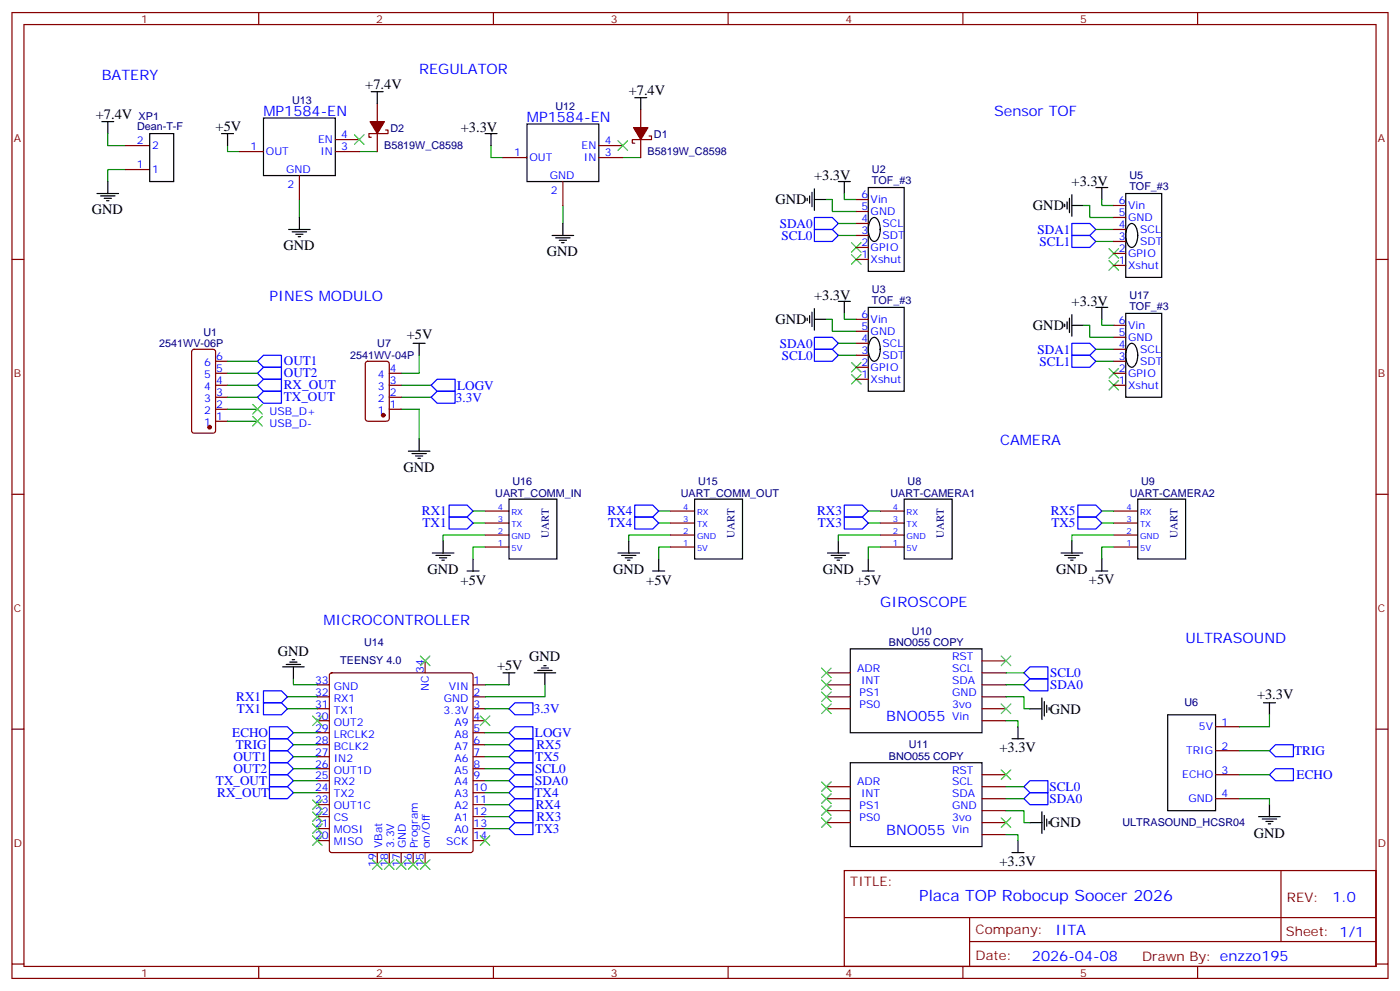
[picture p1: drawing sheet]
<svg xmlns="http://www.w3.org/2000/svg" width="412mm" height="292mm" viewBox="0 0 412 292" stroke-linecap="round" stroke-linejoin="round" font-family="sans-serif">
<g fill="none" stroke="#870000" stroke-width=".35">
<path d="M3.5 3.7h405.4v284.3h-405.4zM7.1 7.2h398.2v277.3h-398.2zM76.2 3.7v3.5M145.3 3.7v3.5M214.5 3.7v3.5M283.6 3.7v3.5M352.8 3.7v3.5M111.1 30.5v5.3M111.1 39.3v5.3M113.6 38.3h.7v1h-5.6v1.1h.7M188.7 32.3v5.3M37 49.9h7.1"/>
<path d="M37 42.9h7.1M70.6 44.6h7M88.2 51.7v7M98.8 44.6h7M98.8 41.1h7M148.2 46.4h7M165.8 53.4v7.1M176.4 42.9h7M176.4 46.4h7M188.7 41.1v5.3M191.2 40h.7v1.1h-5.6v1.1h.7M252.2 58.7h3.6"/>
<path d="M3.5 76.4h3.6M252.2 76.4h3.6M252.2 72.8h3.6M252.2 69.3h3.6M252.2 65.8h3.6M252.2 62.3h3.6M328.1 78.1h3.5M328.1 74.6h3.5M328.1 71.1h3.5M328.1 67.6h3.5M328.1 64h3.5M328.1 60.5h3.5"/>
<path d="M405.3 76.4h3.6M252.2 97.5h3.6M252.2 94h3.6M328.1 99.3h3.5M328.1 95.8h3.5M56.7 103l.4-.2h5.7l.6 .5 .1 23.5-.5 .7h-5.9l-.6-.4-.1-23.6zM63.5 116.9h3.5M63.5 113.4h3.5M63.5 109.9h3.5M63.5 106.4h3.5M107.8 106.6l.5-.2h5.6l.7 .4 .1 16.5-.5 .6-5.9 .1-.6-.5-.1-16.4zM114.7 116.9h3.5"/>
<path d="M114.7 113.4h3.5M114.7 109.9h3.5M252.2 111.7h3.6M252.2 108.1h3.6M252.2 104.6h3.6M252.2 101.1h3.6M328.1 113.4h3.5M328.1 109.9h3.5M328.1 106.4h3.5M328.1 102.8h3.5M63.5 124h3.5M63.5 120.5h3.5"/>
<path d="M114.7 120.5h3.5M3.5 145.5h3.6M142.9 157.5h7M142.9 154h7M142.9 150.5h7M197.6 157.5h7M197.6 154h7M197.6 150.5h7M259.3 157.5h7M259.3 154h7M259.3 150.5h7M328.1 157.5h7"/>
<path d="M328.1 154h7M328.1 150.5h7M405.3 145.5h3.6M142.9 161h7M197.6 161h7M259.3 161h7M328.1 161h7M97.2 198.3l.5-.2h40.9l.5 .2 .2 .5v51.5l-.2 .5-.5 .2h-40.9l-.5-.2-.2-.5v-51.5zM125.2 194.6v3.5M243.4 198.1h7.1M289.3 198.1h7M289.3 194.6h7"/>
<path d="M3.5 214.7h3.6M93.5 201.6h3.5M93.5 205.1h3.5M93.5 208.7h3.5M93.5 212.2h3.5M93.5 215.7h3.5M93.5 219.3h3.5M139.3 201.6h3.6M139.3 205.1h3.6M139.3 208.7h3.6M139.3 212.2h3.6M139.3 215.7h3.6"/>
<path d="M139.3 219.3h3.6M243.4 201.6h7.1M243.4 205.1h7.1M243.4 208.7h7.1M289.3 201.6h7M289.3 205.1h7M289.3 208.7h7M289.3 212.2h7M358.1 214h7M405.3 214.7h3.6M93.5 222.8h3.5M93.5 226.3h3.5"/>
<path d="M93.5 229.8h3.5M93.5 233.4h3.5M93.5 236.9h3.5M139.3 222.8h3.6M139.3 226.3h3.6M139.3 229.8h3.6M139.3 233.4h3.6M139.3 236.9h3.6M243.4 231.6h7.1M243.4 235.1h7.1M243.4 238.7h7.1M289.3 231.6h7"/>
<path d="M289.3 235.1h7M289.3 238.7h7M289.3 228.1h7M358.1 235.1h7M358.1 228.1h7M358.1 221h7M93.5 240.4h3.5M93.5 243.9h3.5M93.5 247.5h3.5M111.1 251v3.5M114.7 251v3.5M118.2 251v3.5"/>
<path d="M121.7 251v3.5M125.2 251v3.5M139.3 240.4h3.6M139.3 243.9h3.6M139.3 247.5h3.6M243.4 242.2h7.1M248.7 256.3h156.6v28.2h-156.6zM289.3 242.2h7M289.3 245.7h7M377.3 256.3v20.9M248.7 270.1h156.5M285.6 277.2h119.6"/>
<path d="M285.6 270.1v14.2M3.5 283.8h3.6M76.2 284.5v3.5M145.3 284.5v3.5M214.5 284.5v3.5M283.6 284.5v3.5M352.8 284.5v3.5M405.3 283.8h3.6"/>
</g>
<g fill="none" stroke="#000" stroke-width=".35">
<path d="M30 35.8h3.5M31.7 35.8v3.5M44.1 39.3h7.1v14.1h-7.1zM65.3 39.3h3.5M67 39.3v3.6M77.6 34.7h21.2v17h-21.2zM109.4 27h3.5M111.1 27v3.5M142.9 39.3h3.5M144.6 39.3v3.6M155.2 36.5h21.2v16.9h-21.2zM187 28.8h3.5"/>
<path d="M188.7 28.8v3.5M28.6 57h6.3M29.6 57.7h4.3M30.7 58.4h2.1M31.4 59.1h.7M31.7 53.4v3.6M237.8 58.4v.7M238.5 57.7v2.1M239.2 56.6v4.3M239.9 58.7h3.5M239.9 55.6v6.3M246.9 53.4h3.6"/>
<path d="M248.7 53.4v3.6M255.8 55.2h10.5v24.7h-10.5zM314.3 59.4v2.2M315 58.4v4.2M315.7 57.3v6.4M322.8 55.2h3.5M324.6 55.2v3.5M331.6 57h10.6v24.7h-10.6zM85 67.6h6.4M86.1 68.3h4.2M87.1 69h2.2M87.8 69.7h.7"/>
<path d="M88.2 64v3.6M162.6 69.3h6.4M163.7 70h4.2M164.7 70.7h2.2M165.5 71.4h.7M165.8 65.8v3.5M256.8 64.4a1.31 1.31 0 0 1 1.3-.2 1.31 1.31 0 0 1 .8 1.2 5.3 5.3 0 0 1-1 5.6 1.77 1.77 0 0 1-2-1.9l-.1-2.4 .4-1.3zM313.6 60.1v.8M315.7 60.5h3.6M332.6 66.2a1.31 1.31 0 0 1 1.4-.2 1.31 1.31 0 0 1 .8 1.1 5.3 5.3 0 0 1-1 5.7 1.77 1.77 0 0 1-2-1.9l-.1-2.4 .3-1.4zM237.8 93.7v.7M238.5 93v2.1"/>
<path d="M239.2 91.9v4.2M239.9 90.8v6.4M239.9 94h3.5M246.9 88.7h3.6M248.7 88.7v3.6M255.8 90.5h10.5v24.7h-10.5zM256.8 99.7a1.31 1.31 0 0 1 1.3-.2 1.31 1.31 0 0 1 .8 1.1 5.3 5.3 0 0 1-1 5.7 1.77 1.77 0 0 1-2-1.9l-.1-2.4 .4-1.4zM313.6 95.4v.7M314.3 94.7v2.1M315 93.7v4.2M315.7 92.6v6.4M315.7 95.8h3.6"/>
<path d="M322.8 90.5h3.5M324.6 90.5v3.5M331.6 92.3h10.6v24.6h-10.6zM121.7 101.1h3.5M123.5 101.1v3.5M332.6 101.4a1.31 1.31 0 0 1 1.4-.2 1.31 1.31 0 0 1 .8 1.2 5.3 5.3 0 0 1-1 5.6 1.77 1.77 0 0 1-2-1.9l-.1-2.3 .3-1.4zM120.3 132.8h6.3M121.4 133.5h4.2M122.4 134.2h2.1M123.1 134.9h.7M123.5 129.3v3.5M130.5 159.3v3.5"/>
<path d="M149.9 146.9h14.1v17.7h-14.1zM185.2 159.3v3.5M204.6 146.9h14.1v17.7h-14.1zM246.9 159.3v3.5M266.3 146.9h14.2v17.7h-14.2zM315.7 159.3v3.5M335.1 146.9h14.1v17.7h-14.1zM127.4 162.8h6.3M128.4 163.5h4.2M129.5 164.2h2.1M130.2 164.9h.7M137.6 168.1h3.5"/>
<path d="M139.3 164.6v3.5M182 162.8h6.4M183.1 163.5h4.2M184.1 164.2h2.2M184.9 164.9h.7M192.3 168.1h3.5M194 164.6v3.5M243.8 162.8h6.3M244.8 163.5h4.3M245.9 164.2h2.1M246.6 164.9h.7M254 168.1h3.5"/>
<path d="M255.8 164.6v3.5M312.6 162.8h6.3M313.6 163.5h4.3M314.7 164.2h2.1M315.4 164.9h.7M322.8 168.1h3.5M324.6 164.6v3.5M83.3 196.3h6.3M84.3 195.6h4.2M85.4 194.9h2.1M86.1 194.2h.7M86.4 196.3v3.5"/>
<path d="M148.2 198.1h3.5M149.9 198.1v3.5M157.3 198.1h6.4M158.4 197.4h4.2M159.5 196.7h2.1M160.2 196h.7M160.5 198.1v3.5M250.5 191h38.8v24.7h-38.8zM298.1 217.5h3.5M299.9 214v3.5M303.4 208.7h3.5M306.9 205.5v6.3"/>
<path d="M307.6 206.6v4.2M308.3 207.6v2.1M309 208.3v.7M344 210.4h14.1v28.3h-14.1zM372.2 206.9h3.5M373.9 206.9v3.5M250.5 224.5h38.8v24.7h-38.8zM306.9 239v6.4M373.9 236.9v3.5M298.1 251h3.5M299.9 247.5v3.5M303.4 242.2h3.5"/>
<path d="M307.6 240.1v4.2M308.3 241.1v2.1M309 241.8v.7M370.8 240.4h6.3M371.8 241.1h4.3M372.9 241.8h2.1M373.6 242.5h.7"/>
</g>
<g fill="none" stroke="#008700" stroke-width=".35">
<path d="M31.7 39.3v3.6h5.3M37 49.9h-5.3v3.5M67 42.9v1.7h3.6M88.2 58.7v5.3M105.8 44.6h5.3M144.6 42.9v3.5h3.6M183.4 46.4h5.3M243.4 58.7h1.8v3.6h7M248.7 57v1.7h3.5M324.6 58.7v1.8h3.5M165.8 60.5v5.3M246.9 69.3h5.3"/>
<path d="M246.9 65.8h5.3M319.3 60.5h1.7v3.5h7.1M322.8 71.1h5.3M322.8 67.6h5.3M243.4 94h1.8v3.5h7M248.7 92.3v1.7h3.5M319.3 95.8h1.7v3.5h7.1M324.6 94v1.8h3.5M67 106.4h8.8M67 113.4h8.8M67 116.9h8.8M67 109.9h8.8"/>
<path d="M118.2 113.4h8.8M118.2 116.9h8.8M123.5 104.6v5.3h-5.3M246.9 101.1h5.3M246.9 104.6h5.3M322.8 102.8h5.3M322.8 106.4h5.3M67 120.5h8.8M67 124h8.8M118.2 120.5h5.3v8.8M139.3 150.5h3.6M139.3 154h3.6"/>
<path d="M142.9 157.5h-12.4v1.8M194 150.5h3.6M194 154h3.6M197.6 157.5h-12.4v1.8M255.8 150.5h3.5M255.8 154h3.5M259.3 157.5h-12.4v1.8M324.6 150.5h3.5M324.6 154h3.5M328.1 157.5h-12.4v1.8M142.9 161h-3.6v3.6M197.6 161h-3.6v3.6"/>
<path d="M259.3 161h-3.5v3.6M328.1 161h-3.5v3.6M86.4 199.8v1.8h7.1M296.3 198.1h5.3M84.7 208.7h8.8M84.7 205.1h8.8M86.4 215.7h7.1M86.4 219.3h7.1M142.9 201.6h7M142.9 208.7h7M142.9 215.7h7M142.9 219.3h7"/>
<path d="M160.5 201.6v3.5h-17.6M296.3 212.2h3.6v1.8M296.3 205.1h5.3v3.6h1.8M296.3 201.6h5.3M373.9 210.4v3.6h-8.8M86.4 222.8h7.1M86.4 226.3h7.1M86.4 229.8h7.1M86.4 233.4h7.1M142.9 222.8h7M142.9 226.3h7M142.9 229.8h7"/>
<path d="M142.9 233.4h7M142.9 236.9h7M296.3 238.7h5.3v3.5h1.8M296.3 231.6h5.3M296.3 235.1h5.3M365.1 235.1h8.8v1.8M365.1 221h8.8M365.1 228.1h8.8M142.9 240.4h7M142.9 243.9h7M296.3 245.7h3.6v1.8"/>
</g>
<g fill="none" stroke="#00f" stroke-width=".35">
<path d="M239.9 67.6h5.3l1.7 1.7-1.7 1.8h-5.3zM239.9 64h5.3l1.7 1.8-1.7 1.8h-5.3zM315.7 69.3h5.3l1.8 1.8-1.8 1.7h-5.3zM315.7 65.8h5.3l1.8 1.8-1.8 1.7h-5.3zM239.9 99.3h5.3l1.7 1.8-1.7 1.7h-5.3zM75.8 106.4l1.8-1.8h5.3v3.5h-5.3zM75.8 109.9l1.8-1.8h5.3v3.6h-5.3zM75.8 113.4l1.8-1.7h5.3v3.5h-5.3zM75.8 116.9l1.8-1.7h5.3v3.5h-5.3zM127 113.4l1.8-1.7h5.3v3.5h-5.3zM127 116.9l1.8-1.7h5.3v3.5h-5.3zM239.9 102.8h5.3l1.7 1.8-1.7 1.8h-5.3z"/>
<path d="M315.7 104.6h5.3l1.8 1.8-1.8 1.7h-5.3zM315.7 101.1h5.3l1.8 1.7-1.8 1.8h-5.3zM132.3 148.7h5.3l1.7 1.8-1.7 1.7h-5.3zM132.3 152.2h5.3l1.7 1.8-1.7 1.8h-5.3zM187 152.2h5.3l1.7 1.8-1.7 1.8h-5.3zM187 148.7h5.3l1.7 1.8-1.7 1.7h-5.3zM248.7 148.7h5.3l1.8 1.8-1.8 1.7h-5.3zM248.7 152.2h5.3l1.8 1.8-1.8 1.8h-5.3zM317.5 148.7h5.3l1.8 1.8-1.8 1.7h-5.3zM317.5 152.2h5.3l1.8 1.8-1.8 1.8h-5.3zM303.4 199.8h5.3v3.6h-5.3l-1.8-1.8zM303.4 196.3h5.3v3.5h-5.3l-1.8-1.7z"/>
<path d="M77.6 203.4h5.3l1.8 1.7-1.8 1.8h-5.3zM77.6 206.9h5.3l1.8 1.8-1.8 1.7h-5.3zM79.4 214h5.3l1.7 1.7-1.7 1.8h-5.3zM79.4 217.5h5.3l1.7 1.8-1.7 1.7h-5.3zM149.9 219.3l1.8-1.8h5.3v3.5h-5.3zM149.9 215.7l1.8-1.7h5.3v3.5h-5.3zM151.7 206.9h5.3v3.5h-5.3l-1.8-1.7zM79.4 221h5.3l1.7 1.8-1.7 1.7h-5.3zM79.4 224.5h5.3l1.7 1.8-1.7 1.8h-5.3zM79.4 228.1h5.3l1.7 1.7-1.7 1.8h-5.3zM79.4 231.6h5.3l1.7 1.8-1.7 1.7h-5.3zM149.9 236.9l1.8-1.8h5.3v3.6h-5.3z"/>
<path d="M149.9 233.4l1.8-1.8h5.3v3.5h-5.3zM149.9 229.8l1.8-1.7h5.3v3.5h-5.3zM149.9 226.3l1.8-1.8h5.3v3.6h-5.3zM149.9 222.8l1.8-1.8h5.3v3.5h-5.3zM151.7 238.7h5.3v3.5h-5.3l-1.8-1.8zM301.6 231.6l1.8-1.8h5.3v3.6h-5.3zM301.6 235.1l1.8-1.7h5.3v3.5h-5.3zM373.9 221l1.8-1.7h5.3v3.5h-5.3zM373.9 228.1l1.8-1.8h5.3v3.5h-5.3zM149.9 243.9l1.8-1.7h5.3v3.5h-5.3z"/>
</g>
<g fill="#870000" stroke="#870000" stroke-width=".35">
<path d="M109 35.8h4.2l-2.1 3.5z"/>
<path d="M186.6 37.6h4.3l-2.2 3.5z"/>
<circle cx="61.7" cy="125.8" r=".53"/>
<circle cx="112.9" cy="122.2" r=".53"/>
</g>
<g fill="none" stroke="#3c3" stroke-width=".35">
<path d="M104.4 39.7l2.8 2.8M107.2 39.7l-2.8 2.8M182 41.5l2.9 2.8M184.9 41.5l-2.9 2.8M250.8 71.4l2.8 2.9M250.8 75l2.8 2.8M253.6 71.4l-2.8 2.9M253.6 75l-2.8 2.8M326.7 73.2l2.8 2.8M326.7 76.7l2.8 2.9M329.5 73.2l-2.8 2.8M329.5 76.7l-2.8 2.9"/>
<path d="M74.4 119.1l2.9 2.8M77.3 119.1l-2.9 2.8M250.8 106.7l2.8 2.8M250.8 110.2l2.8 2.9M253.6 106.7l-2.8 2.8M253.6 110.2l-2.8 2.9M326.7 108.5l2.8 2.8M326.7 112l2.8 2.8M329.5 108.5l-2.8 2.8M329.5 112l-2.8 2.8M74.4 122.6l2.9 2.8M77.3 122.6l-2.9 2.8"/>
<path d="M123.8 193.1l2.8 2.9M126.6 193.1l-2.8 2.9M242 196.7l2.8 2.8M244.8 196.7l-2.8 2.8M294.9 193.1l2.8 2.9M297.7 193.1l-2.8 2.9M92.1 210.8l2.8 2.8M94.9 210.8l-2.8 2.8M141.5 210.8l2.8 2.8M144.3 210.8l-2.8 2.8M242 200.2l2.8 2.8M242 203.7l2.8 2.9"/>
<path d="M242 207.3l2.8 2.8M244.8 200.2l-2.8 2.8M244.8 203.7l-2.8 2.9M244.8 207.3l-2.8 2.8M294.9 207.3l2.8 2.8M297.7 207.3l-2.8 2.8M92.1 239l2.8 2.8M92.1 235.5l2.8 2.8M94.9 239l-2.8 2.8M94.9 235.5l-2.8 2.8M242 230.2l2.8 2.8M242 233.7l2.8 2.8"/>
<path d="M242 237.2l2.8 2.9M244.8 230.2l-2.8 2.8M244.8 233.7l-2.8 2.8M244.8 237.2l-2.8 2.9M294.9 226.7l2.8 2.8M297.7 226.7l-2.8 2.8M92.1 246.1l2.8 2.8M92.1 242.5l2.8 2.9M94.9 246.1l-2.8 2.8M94.9 242.5l-2.8 2.9M109.7 253.1l2.8 2.8M112.5 253.1l-2.8 2.8"/>
<path d="M113.2 253.1l2.9 2.8M116.1 253.1l-2.9 2.8M116.8 253.1l2.8 2.8M119.6 253.1l-2.8 2.8M120.3 253.1l2.8 2.8M123.1 253.1l-2.8 2.8M123.8 253.1l2.8 2.8M126.6 253.1l-2.8 2.8M141.5 246.1l2.8 2.8M144.3 246.1l-2.8 2.8M242 240.8l2.8 2.8M244.8 240.8l-2.8 2.8"/>
<path d="M294.9 240.8l2.8 2.8M297.7 240.8l-2.8 2.8"/>
</g>
<text font-size="4.6" fill="#00f" x="270.8" y="265.3">Placa TOP Robocup Soocer 2026</text>
<g font-size="4.2" fill="#00f">
<text x="30" y="23.5">BATERY</text>
<text x="123.5" y="21.7">REGULATOR</text>
<text x="77.6" y="34">MP1584-EN</text>
<text x="155.2" y="35.8">MP1584-EN</text>
<text x="292.8" y="34">Sensor TOF</text>
<text x="79.4" y="88.7">PINES MODULO</text>
<text x="294.6" y="131.1">CAMERA</text>
<text x="259.3" y="178.7">GIROSCOPE</text>
<text x="95.2" y="184">MICROCONTROLLER</text>
<text x="349.2" y="189.3">ULTRASOUND</text>
<text x="261.1" y="212.2">BNO055</text>
<text x="261.1" y="245.7">BNO055</text>
<text x="392.5" y="265.6">1.0</text>
<text x="310.9" y="275.1">IITA</text>
<text x="304" y="282.9">2026-04-08</text>
</g>
<g font-size="4.2">
<text x="107.6" y="26.3">+7.4V</text>
<text x="185.2" y="28">+7.4V</text>
<text x="28.2" y="35.1">+7.4V</text>
<text x="63.5" y="38.6">+5V</text>
<text x="135.7" y="39">+3.3V</text>
<text x="239.8" y="53.1">+3.3V</text>
<text x="315.7" y="54.9">+3.3V</text>
<text x="27" y="63">GND</text>
<text x="228.4" y="60.2">GND</text>
<text x="304.3" y="61.9">GND</text>
<text x="83.5" y="73.6">GND</text>
<text x="161.1" y="75.4">GND</text>
<text x="239.8" y="88.4">+3.3V</text>
<text x="228.4" y="95.5">GND</text>
<text x="315.7" y="90.2">+3.3V</text>
<text x="119.8" y="99.8">+5V</text>
<text x="304.3" y="97.2">GND</text>
<text x="118.8" y="139">GND</text>
<text x="125.9" y="168.9">GND</text>
<text x="135.7" y="172.2">+5V</text>
<text x="180.6" y="168.9">GND</text>
<text x="190.4" y="172.2">+5V</text>
<text x="242.4" y="168.9">GND</text>
<text x="252.1" y="172.2">+5V</text>
<text x="311.1" y="168.9">GND</text>
<text x="320.8" y="172.1">+5V</text>
<text x="81.8" y="193">GND</text>
<text x="146.4" y="197.4">+5V</text>
<text x="155.9" y="194.7">GND</text>
<text x="370.3" y="205.7">+3.3V</text>
<text x="309.2" y="210.1">GND</text>
<text x="294.4" y="221.4">+3.3V</text>
<text x="309.2" y="243.6">GND</text>
<text x="369.3" y="246.6">GND</text>
<text x="294.4" y="254.9">+3.3V</text>
</g>
<g font-size="3.9" fill="#00f">
<text x="229.7" y="67.1">SDA0</text>
<text x="230.2" y="70.6">SCL0</text>
<text x="305.6" y="68.8">SDA1</text>
<text x="306.2" y="72.4">SCL1</text>
<text x="83.6" y="107.6">OUT1</text>
<text x="229.7" y="102.4">SDA0</text>
<text x="230.3" y="105.9">SCL0</text>
<text x="305.6" y="104.1">SDA1</text>
<text x="306.2" y="107.6">SCL1</text>
<text x="83.6" y="111.1">OUT2</text>
<text x="83.6" y="114.6">RX_OUT</text>
<text x="83.6" y="118.1">TX_OUT</text>
<text x="134.3" y="118.3">3.3V</text>
<text x="134.7" y="114.7">LOGV</text>
<text x="124.3" y="151.7">RX1</text>
<text x="124.5" y="155.3">TX1</text>
<text x="179" y="151.6">RX4</text>
<text x="179.2" y="155.2">TX4</text>
<text x="240.7" y="151.6">RX3</text>
<text x="240.9" y="155.2">TX3</text>
<text x="309.5" y="151.6">RX5</text>
<text x="309.7" y="155.2">TX5</text>
<text x="309.3" y="202.8">SDA0</text>
<text x="309.3" y="199.3">SCL0</text>
<text x="69.6" y="206.4">RX1</text>
<text x="69.8" y="209.9">TX1</text>
<text x="157.2" y="210">3.3V</text>
<text x="68.4" y="216.9">ECHO</text>
<text x="69.5" y="220.4">TRIG</text>
<text x="157.6" y="217">LOGV</text>
<text x="158" y="220.6">RX5</text>
<text x="68.8" y="223.9">OUT1</text>
<text x="68.8" y="227.5">OUT2</text>
<text x="157.6" y="227.5">SCL0</text>
<text x="157.7" y="224.1">TX5</text>
<text x="381.2" y="222.3">TRIG</text>
<text x="63.6" y="231">TX_OUT</text>
<text x="157.6" y="231">SDA0</text>
<text x="309.2" y="232.9">SCL0</text>
<text x="382" y="229.4">ECHO</text>
<text x="64" y="234.6">RX_OUT</text>
<text x="157.5" y="234.7">TX4</text>
<text x="157.8" y="238.2">RX4</text>
<text x="309.1" y="236.4">SDA0</text>
<text x="157.7" y="245.3">TX3</text>
<text x="158" y="241.7">RX3</text>
</g>
<g font-size="3.9" fill="#800">
<text x="250.5" y="260.9">TITLE:</text>
<text x="379.1" y="265.6">REV:</text>
<text x="287.4" y="275.1">Company:</text>
<text x="378.7" y="275.7">Sheet: 1/1</text>
<text x="287.4" y="282.8">Date:</text>
<text x="336.4" y="282.8">Drawn By: enzzo195</text>
</g>
<g font-size="3.2" fill="#800">
<text x="41.6" y="6.7">1</text>
<text x="110.8" y="6.7">2</text>
<text x="179.9" y="6.7">3</text>
<text x="249.1" y="6.7">4</text>
<text x="318.2" y="6.7">5</text>
<text x="4.1" y="41.8">A</text>
<text x="405.9" y="41.8">A</text>
<text x="4.1" y="110.9">B</text>
<text x="405.9" y="110.9">B</text>
<text x="4.1" y="180.1">C</text>
<text x="405.9" y="180.1">C</text>
<text x="4.1" y="249.2">D</text>
<text x="405.9" y="249.2">D</text>
<text x="41.6" y="287.5">1</text>
<text x="110.8" y="287.5">2</text>
<text x="179.9" y="287.5">3</text>
<text x="249.1" y="287.5">4</text>
<text x="318.2" y="287.5">5</text>
</g>
<g font-size="3.2" fill="#000080">
<text x="40.8" y="35.3">XP1</text>
<text x="86" y="30.6">U13</text>
<text x="163.6" y="32.3">U12</text>
<text x="40.4" y="38.3">Dean-T-F</text>
<text x="115" y="38.7">D2</text>
<text x="192.6" y="40.5">D1</text>
<text x="113.2" y="43.9">B5819W_C8598</text>
<text x="190.8" y="45.7">B5819W_C8598</text>
<text x="256.8" y="51">U2</text>
<text x="332.7" y="52.7">U5</text>
<text x="256.8" y="54.2">TOF_#3</text>
<text x="332.7" y="55.9">TOF_#3</text>
<text x="256.8" y="89.4">TOF_#3</text>
<text x="256.8" y="86.3">U3</text>
<text x="332.7" y="88">U17</text>
<text x="332.7" y="91.2">TOF_#3</text>
<text x="60" y="98.8">U1</text>
<text x="46.9" y="102.1">2541WV-06P</text>
<text x="103.1" y="105.7">2541WV-04P</text>
<text x="111.1" y="102.1">U7</text>
<text x="150.9" y="142.8">U16</text>
<text x="205.6" y="142.8">U15</text>
<text x="267.4" y="142.8">U8</text>
<text x="336.1" y="142.8">U9</text>
<text x="145.9" y="146.3">UART_COMM_IN</text>
<text x="200.6" y="146.3">UART_COMM_OUT</text>
<text x="262.3" y="146.3">UART-CAMERA1</text>
<text x="332.8" y="146.3">UART-CAMERA2</text>
<text x="161.7" y="158.3" transform="rotate(-90 161.7 158.3)">UART</text>
<text x="216.3" y="158.3" transform="rotate(-90 216.3 158.3)">UART</text>
<text x="278.1" y="158.3" transform="rotate(-90 278.1 158.3)">UART</text>
<text x="346.9" y="158.3" transform="rotate(-90 346.9 158.3)">UART</text>
<text x="107.3" y="190.3">U14</text>
<text x="261.8" y="190.3">BNO055 COPY</text>
<text x="268.6" y="186.8">U10</text>
<text x="100.2" y="195.6">TEENSY 4.0</text>
<text x="348.9" y="208">U6</text>
<text x="267.7" y="220.3">U11</text>
<text x="261.8" y="223.8">BNO055 COPY</text>
<text x="330.6" y="243.2">ULTRASOUND_HCSR04</text>
</g>
<g font-size="3.2" fill="#00f">
<text x="100.5" y="40.7">4</text>
<text x="40.3" y="42.5">2</text>
<text x="44.8" y="43.9">2</text>
<text x="73.8" y="44.3">1</text>
<text x="78.3" y="45.7">OUT</text>
<text x="93.7" y="42.2">EN</text>
<text x="94.4" y="45.7">IN</text>
<text x="100.5" y="44.3">3</text>
<text x="151.4" y="46">1</text>
<text x="155.9" y="47.4">OUT</text>
<text x="171.3" y="43.9">EN</text>
<text x="172" y="47.4">IN</text>
<text x="178.2" y="46">3</text>
<text x="178.2" y="42.5">4</text>
<text x="40.3" y="49.6">1</text>
<text x="44.8" y="51">1</text>
<text x="84.3" y="51">GND</text>
<text x="161.9" y="52.7">GND</text>
<text x="84.7" y="55.2">2</text>
<text x="162.3" y="57">2</text>
<text x="253.7" y="58.4">6</text>
<text x="256.5" y="59.8">Vin</text>
<text x="253.7" y="65.4">4</text>
<text x="253.7" y="61.9">5</text>
<text x="256.5" y="63.3">GND</text>
<text x="329.6" y="63.7">5</text>
<text x="329.6" y="60.1">6</text>
<text x="332.3" y="65.1">GND</text>
<text x="332.3" y="61.6">Vin</text>
<text x="253.7" y="69">3</text>
<text x="260" y="70.4">SDT</text>
<text x="260" y="66.9">SCL</text>
<text x="329.6" y="70.7">3</text>
<text x="329.6" y="67.2">4</text>
<text x="335.8" y="68.6">SCL</text>
<text x="253.7" y="76">1</text>
<text x="253.7" y="72.5">2</text>
<text x="256.5" y="77.4">Xshut</text>
<text x="256.5" y="73.9">GPIO</text>
<text x="329.6" y="77.8">1</text>
<text x="329.6" y="74.3">2</text>
<text x="332.3" y="75.7">GPIO</text>
<text x="335.8" y="72.1">SDT</text>
<text x="332.3" y="79.2">Xshut</text>
<text x="253.7" y="93.7">6</text>
<text x="256.5" y="95.1">Vin</text>
<text x="329.6" y="95.4">6</text>
<text x="253.7" y="100.7">4</text>
<text x="253.7" y="97.2">5</text>
<text x="256.5" y="98.6">GND</text>
<text x="329.6" y="99">5</text>
<text x="332.3" y="100.4">GND</text>
<text x="332.3" y="96.8">Vin</text>
<text x="60.2" y="107.8">6</text>
<text x="63.7" y="106">6</text>
<text x="253.7" y="107.8">2</text>
<text x="253.7" y="104.2">3</text>
<text x="260" y="105.7">SDT</text>
<text x="260" y="102.1">SCL</text>
<text x="329.6" y="106">3</text>
<text x="329.6" y="102.5">4</text>
<text x="335.8" y="107.4">SDT</text>
<text x="335.8" y="103.9">SCL</text>
<text x="60.2" y="111.3">5</text>
<text x="63.7" y="113.1">4</text>
<text x="63.7" y="109.5">5</text>
<text x="111.3" y="111.3">4</text>
<text x="114.8" y="113.1">3</text>
<text x="114.8" y="109.5">4</text>
<text x="253.7" y="111.3">1</text>
<text x="256.5" y="112.7">Xshut</text>
<text x="256.5" y="109.2">GPIO</text>
<text x="329.6" y="113.1">1</text>
<text x="329.6" y="109.5">2</text>
<text x="332.3" y="110.9">GPIO</text>
<text x="60.2" y="118.4">3</text>
<text x="60.2" y="114.8">4</text>
<text x="63.7" y="116.6">3</text>
<text x="111.3" y="118.4">2</text>
<text x="111.3" y="114.8">3</text>
<text x="114.8" y="116.6">2</text>
<text x="332.3" y="114.5">Xshut</text>
<text x="60.2" y="125.4">1</text>
<text x="60.2" y="121.9">2</text>
<text x="63.7" y="123.6">1</text>
<text x="63.7" y="120.1">2</text>
<text x="79.4" y="122.2">USB_D+</text>
<text x="79.4" y="125.8">USB_D-</text>
<text x="111.3" y="121.9">1</text>
<text x="114.8" y="120.1">1</text>
<text x="252.5" y="197.7">ADR</text>
<text x="280.5" y="194.2">RST</text>
<text x="280.5" y="197.7">SCL</text>
<text x="92.8" y="201.3">33</text>
<text x="98.3" y="203">GND</text>
<text x="124.9" y="198.1" transform="rotate(-90 124.9 198.1)">34</text>
<text x="126.3" y="203.4" transform="rotate(-90 126.3 203.4)">NC</text>
<text x="132.2" y="203">VIN</text>
<text x="139.5" y="201.3">1</text>
<text x="253.6" y="201.3">INT</text>
<text x="280.5" y="201.3">SDA</text>
<text x="92.8" y="208.3">31</text>
<text x="92.8" y="204.8">32</text>
<text x="98.3" y="206.6">RX1</text>
<text x="130.8" y="206.6">GND</text>
<text x="139.5" y="204.8">2</text>
<text x="139.5" y="208.3">3</text>
<text x="253.2" y="204.8">PS1</text>
<text x="253.2" y="208.3">PS0</text>
<text x="280.5" y="204.8">GND</text>
<text x="280.5" y="208.3">3vo</text>
<text x="92.8" y="215.4">29</text>
<text x="92.8" y="211.8">30</text>
<text x="98.3" y="213.6">OUT2</text>
<text x="98.3" y="210.1">TX1</text>
<text x="130.7" y="210.1">3.3V</text>
<text x="133.9" y="213.6">A9</text>
<text x="139.5" y="211.8">4</text>
<text x="139.5" y="215.4">5</text>
<text x="280.5" y="211.8">Vin</text>
<text x="353.2" y="215">5V</text>
<text x="359.8" y="213.6">1</text>
<text x="92.8" y="218.9">28</text>
<text x="98.3" y="220.7">BCLK2</text>
<text x="98.3" y="217.1">LRCLK2</text>
<text x="133.9" y="217.1">A8</text>
<text x="133.9" y="220.7">A7</text>
<text x="139.5" y="218.9">6</text>
<text x="359.8" y="220.7">2</text>
<text x="92.8" y="226">26</text>
<text x="92.8" y="222.4">27</text>
<text x="98.3" y="227.7">OUT1D</text>
<text x="98.3" y="224.2">IN2</text>
<text x="133.9" y="224.2">A6</text>
<text x="133.9" y="227.7">A5</text>
<text x="139.5" y="222.4">7</text>
<text x="139.5" y="226">8</text>
<text x="280.5" y="227.7">RST</text>
<text x="349.4" y="222.1">TRIG</text>
<text x="359.8" y="227.7">3</text>
<text x="92.8" y="233">24</text>
<text x="92.8" y="229.5">25</text>
<text x="98.3" y="231.2">RX2</text>
<text x="133.9" y="231.2">A4</text>
<text x="139.5" y="229.5">9</text>
<text x="139.5" y="233">10</text>
<text x="252.5" y="231.2">ADR</text>
<text x="280.5" y="231.2">SCL</text>
<text x="348.3" y="229.1">ECHO</text>
<text x="92.8" y="236.5">23</text>
<text x="98.3" y="238.3">OUT1C</text>
<text x="98.3" y="234.8">TX2</text>
<text x="133.9" y="234.8">A3</text>
<text x="133.9" y="238.3">A2</text>
<text x="139.5" y="236.5">11</text>
<text x="253.2" y="238.3">PS1</text>
<text x="253.6" y="234.8">INT</text>
<text x="280.5" y="234.8">SDA</text>
<text x="280.5" y="238.3">GND</text>
<text x="350.1" y="236.2">GND</text>
<text x="359.8" y="234.8">4</text>
<text x="92.8" y="243.6">21</text>
<text x="92.8" y="240.1">22</text>
<text x="98.3" y="245.4">MOSI</text>
<text x="98.3" y="241.8">CS</text>
<text x="133.9" y="241.8">A1</text>
<text x="133.9" y="245.4">A0</text>
<text x="139.5" y="240.1">12</text>
<text x="139.5" y="243.6">13</text>
<text x="253.2" y="241.8">PS0</text>
<text x="280.5" y="241.8">3vo</text>
<text x="280.5" y="245.4">Vin</text>
<text x="92.8" y="247.1">20</text>
<text x="98.3" y="248.9">MISO</text>
<text x="112.5" y="249.7" transform="rotate(-90 112.5 249.7)">VBat</text>
<text x="116.1" y="249.7" transform="rotate(-90 116.1 249.7)">3.3V</text>
<text x="119.6" y="249.7" transform="rotate(-90 119.6 249.7)">GND</text>
<text x="123.1" y="249.7" transform="rotate(-90 123.1 249.7)">Program</text>
<text x="126.6" y="249.7" transform="rotate(-90 126.6 249.7)">on/Off</text>
<text x="131.5" y="248.9">SCK</text>
<text x="139.5" y="247.1">14</text>
<text x="110.8" y="255.2" transform="rotate(-90 110.8 255.2)">19</text>
<text x="114.3" y="255.2" transform="rotate(-90 114.3 255.2)">18</text>
<text x="117.8" y="255.2" transform="rotate(-90 117.8 255.2)">17</text>
<text x="121.4" y="255.2" transform="rotate(-90 121.4 255.2)">16</text>
<text x="124.9" y="255.2" transform="rotate(-90 124.9 255.2)">15</text>
</g>
<g font-size="2.5" fill="#00f">
<text x="146.6" y="153.6">3</text>
<text x="146.6" y="150.1">4</text>
<text x="150.6" y="155">TX</text>
<text x="150.6" y="151.5">RX</text>
<text x="201.3" y="153.6">3</text>
<text x="201.3" y="150.1">4</text>
<text x="205.3" y="155">TX</text>
<text x="205.3" y="151.5">RX</text>
<text x="263" y="153.6">3</text>
<text x="263" y="150.1">4</text>
<text x="267.1" y="155">TX</text>
<text x="267.1" y="151.5">RX</text>
<text x="331.8" y="153.6">3</text>
<text x="331.8" y="150.1">4</text>
<text x="335.8" y="155">TX</text>
<text x="335.8" y="151.5">RX</text>
<text x="146.6" y="157.2">2</text>
<text x="146.6" y="160.7">1</text>
<text x="150.6" y="158.6">GND</text>
<text x="201.3" y="157.2">2</text>
<text x="201.3" y="160.7">1</text>
<text x="205.3" y="158.6">GND</text>
<text x="263" y="157.2">2</text>
<text x="263" y="160.7">1</text>
<text x="267.1" y="158.6">GND</text>
<text x="331.8" y="157.2">2</text>
<text x="331.8" y="160.7">1</text>
<text x="335.8" y="158.6">GND</text>
<text x="150.6" y="162.1">5V</text>
<text x="205.3" y="162.1">5V</text>
<text x="267.1" y="162.1">5V</text>
<text x="335.8" y="162.1">5V</text>
</g>
</svg>
